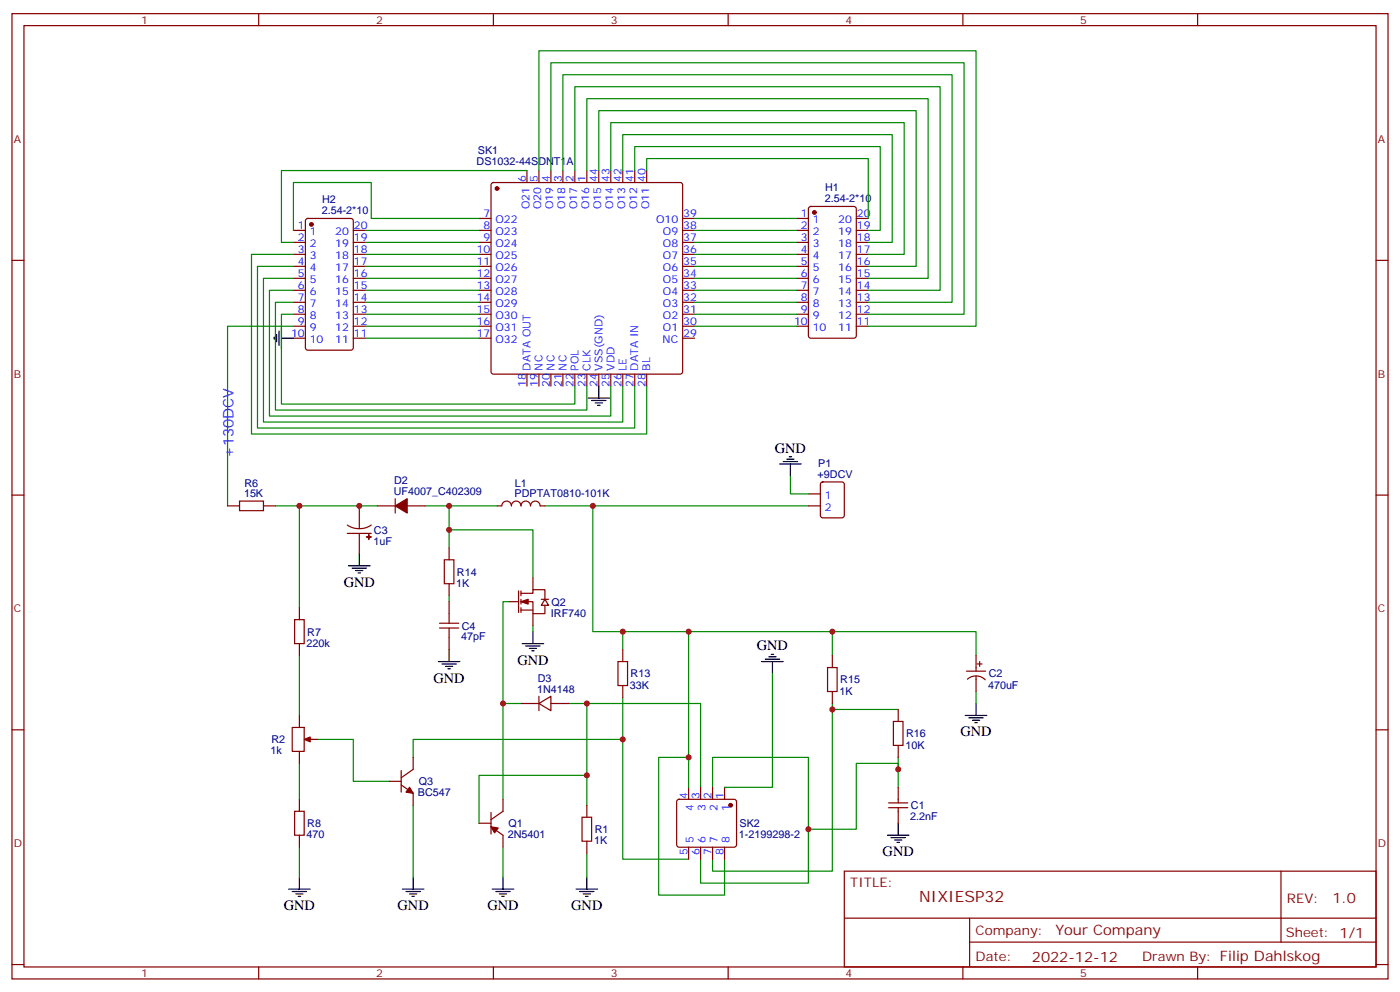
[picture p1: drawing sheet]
<svg xmlns="http://www.w3.org/2000/svg" width="412mm" height="292mm" viewBox="0 0 412 292" stroke-linecap="round" stroke-linejoin="round" font-family="sans-serif">
<g fill="none" stroke="#870000" stroke-width=".35">
<path d="M3.5 4h405.4v284.4h-405.4zM7.1 7.5h398.2v277.3h-398.2zM76.2 4v3.5M145.3 4v3.5M214.5 4v3.5M283.6 4v3.5M352.8 4v3.5M144.9 54l.4-.2h55.1l.5 .2 .2 .5v55l-.3 .5-.4 .2h-55.1l-.5-.2-.2-.5v-55zM155.2 50.2v3.6M158.7 50.2v3.6M162.3 50.2v3.6M165.8 50.2v3.6"/>
<path d="M169.3 50.2v3.6M172.9 50.2v3.6M176.4 50.2v3.6M179.9 50.2v3.6M183.4 50.2v3.6M187 50.2v3.6M190.5 50.2v3.6M3.5 76.7h3.6M86.4 67.9h3.6M86.4 71.4h3.6M86.4 74.9h3.6M86.4 78.5h3.6"/>
<path d="M90.2 64.6l.5-.3h12.7l.6 .5 .1 37.6-.5 .7-12.9 .1-.7-.5v-37.6zM104.1 67.9h3.5M104.1 71.4h3.5M104.1 74.9h3.5M104.1 78.5h3.5M141.1 64.3h3.5M141.1 67.9h3.5M141.1 71.4h3.5M141.1 74.9h3.5M141.1 78.5h3.5M201.1 64.3h3.5M201.1 67.9h3.5"/>
<path d="M201.1 71.4h3.5M201.1 74.9h3.5M201.1 78.5h3.5M234.6 64.3h3.5M234.6 67.9h3.5M234.6 71.4h3.5M234.6 74.9h3.5M234.6 78.5h3.5M238.4 61l.4-.2h12.7l.7 .4v37.7l-.4 .7h-13l-.6-.4-.1-37.7zM252.2 64.3h3.6M252.2 67.9h3.6M252.2 71.4h3.6"/>
<path d="M252.2 74.9h3.6M252.2 78.5h3.6M405.3 76.7h3.6M86.4 82h3.6M86.4 85.5h3.6M86.4 89h3.6M86.4 92.6h3.6M86.4 96.1h3.6M86.4 99.6h3.6M104.1 82h3.5M104.1 85.5h3.5M104.1 89h3.5"/>
<path d="M104.1 92.6h3.5M104.1 96.1h3.5M104.1 99.6h3.5M141.1 82h3.5M141.1 85.5h3.5M141.1 89h3.5M141.1 92.6h3.5M141.1 96.1h3.5M141.1 99.6h3.5M201.1 82h3.5M201.1 85.5h3.5M201.1 89h3.5"/>
<path d="M201.1 92.6h3.5M201.1 96.1h3.5M201.1 99.6h3.5M234.6 82h3.5M234.6 85.5h3.5M234.6 89h3.5M234.6 92.6h3.5M234.6 96.1h3.5M252.2 82h3.6M252.2 85.5h3.6M252.2 89h3.6M252.2 92.6h3.6"/>
<path d="M252.2 96.1h3.6M155.2 110.2v3.5M158.7 110.2v3.5M162.3 110.2v3.5M165.8 110.2v3.5M169.3 110.2v3.5M172.9 110.2v3.5M176.4 110.2v3.5M179.9 110.2v3.5M183.4 110.2v3.5M187 110.2v3.5M190.5 110.2v3.5"/>
<path d="M3.5 145.8h3.6M67 149h3.6M70.6 147.6h7v2.8h-7zM77.6 149h3.5M102.3 154.7l1.7 .8 1.8 .2M102.3 157.1h7.1M105.8 149v6.7M105.8 157.1v6M109.4 154.7l-1.7 .8-1.9 .2M111.1 149h5.3M116.4 146.9v4.2M119.9 149h5.3"/>
<path d="M146.4 149h1.4a1.41 1.41 0 0 1 1.4-1.4 1.41 1.41 0 0 1 1.4 1.4M150.6 149a1.41 1.41 0 0 1 1.5-1.4 1.41 1.41 0 0 1 1.4 1.4M153.5 149a1.41 1.41 0 0 1 1.4-1.4 1.41 1.41 0 0 1 1.4 1.4M156.3 149a1.41 1.41 0 0 1 1.4-1.4 1.41 1.41 0 0 1 1.4 1.4M159.1 149h1.4M238.1 145.5h3.6M238.1 149h3.6M241.9 142.2l.5-.2h5.6l.7 .4v9.4l-.5 .7h-5.8l-.7-.4v-9.4zM405.3 145.8h3.6M88.2 179v3.5M130.9 164.9h2.8v7h-2.8zM132.3 161.4v3.5"/>
<path d="M132.3 171.9v3.6M132.3 177.2v6.4M149.9 177.2h2.9M152.8 174.1v6.3M153.5 174.8h3.5v-1.1h3.5v2.8M153.5 177.2h3.5v3.6h3.5v-2.5M153.5 179.7h3.5M153.5 174.1v1.4M153.5 176.5v1.4M153.5 179v1.4M157 170.2v3.5M159.5 176.5h2.1"/>
<path d="M160.5 176.5l1.1 1.8h-2.1zM86.8 182.5h2.8v7.1h-2.8zM88.2 189.6v3.5M129.5 185h5.6M129.5 183.6h5.6M132.3 185v6.3M157 180.8v3.5M182 194.9h2.9v7h-2.9zM183.4 191.3v3.6M243.8 196.6h2.8v7.1h-2.8zM245.2 193.1v3.5M284.7 197.7h5.6"/>
<path d="M287.5 193.1v4.6M287.5 199.1v4.6M287.9 195.6h1.4M288.6 194.9v1.4M3.5 215h3.6M86.1 214.3h3.5v7h-3.5zM88.2 210.7v3.6M90 217.8h3.5M153.5 207.2h5.2M158.7 207.2l3.6-2.1v4.2zM158.7 205.1v4.2M162.3 207.2h5.3"/>
<path d="M183.4 201.9v3.6M245.2 203.7v3.5M263.2 212.5h2.8v7.1h-2.8zM264.6 209v3.5M264.6 219.6v3.5M285 200.1a3.8 3.8 0 0 1 5.2 .1M405.3 215h3.6M86.8 239h2.8v7h-2.8zM88.2 221.3v3.6M88.2 235.4v3.6M114.7 230.2h3.5M118.2 227v6.3"/>
<path d="M118.2 231.2l3.5 2.5v3.5M121.7 223.1v3.5l-3.5 2.5M144.6 239.3v6.4M148.2 235.4v3.6l-3.6 2.4M172.9 237.2v3.5M199.6 235.7l.4-.3h16.3l.5 .3 .2 .4v12.7l-.3 .5-.4 .3h-16.3l-.5-.3-.2-.5v-12.7zM202.8 231.9v3.5M206.4 231.9v3.5M209.9 231.9v3.5M213.4 231.9v3.5M261.8 237.9h5.6M261.8 236.5h5.6"/>
<path d="M264.6 231.9v4.6M264.6 237.9v4.6M88.2 246v3.6M141.1 242.5h3.5M144.6 243.6l3.6 2.4v3.6M171.4 240.7h2.9v7.1h-2.9zM172.9 247.8v3.5M202.8 249.6v3.5M206.4 249.6v3.5M209.9 249.6v3.5M213.4 249.6v3.5M248.7 256.6h156.6v28.2h-156.6z"/>
<path d="M377.3 256.6v20.9M248.7 270.5h156.5M285.6 277.5h119.6M285.6 270.5v14.1M3.5 284.1h3.6M76.2 284.8v3.6M145.3 284.8v3.6M214.5 284.8v3.6M283.6 284.8v3.6M352.8 284.8v3.6M405.3 284.1h3.6"/>
</g>
<g fill="#870000" stroke="#870000" stroke-width=".35">
<path d="M116.4 149l3.5-2.1v4.2z"/>
<path d="M89.6 217.8l1.8-.7v1.4z"/>
<path d="M120.6 231.9l1.1 1.8-2.1-.4z"/>
<path d="M144.6 243.6l2.2 .3-1.1 1.4z"/>
<path d="M153.5 177.2l2.1-.7v1.4z"/>
<path d="M107.9 158.2h1.5z"/>
<path d="M108.6 157.5l.1 1.4z"/>
<circle cx="146.4" cy="55.5" r=".53"/>
<circle cx="239.9" cy="62.6" r=".53"/>
<circle cx="91.7" cy="66.1" r=".53"/>
<circle cx="215.2" cy="237.2" r=".53"/>
</g>
<g fill="none" stroke="#000" stroke-width=".35">
<path d="M80.8 99.3v.7M81.5 98.6v2.1M82.2 97.5v4.2M82.9 99.6h3.5M82.9 96.4v6.4M173.2 117.3h6.4M174.3 118h4.2M175.3 118.7h2.1M176 119.4h.7M176.4 113.7v3.6M229.7 136.7h6.3M230.7 136h4.2"/>
<path d="M231.8 135.3h2.1M232.5 134.5h.7M232.8 136.7v3.5M102.7 166.7h6.3M103.7 167.4h4.2M104.8 168.1h2.1M105.5 168.8h.7M105.8 163.1v3.6M129.1 194.9h6.4M130.2 195.6h4.2M131.2 196.3h2.1M131.9 197h.7"/>
<path d="M132.3 191.3v3.6M153.8 189.6h6.4M154.9 190.3h4.2M155.9 191h2.1M156.6 191.7h.7M157 186.1v3.5M224.4 194.9h6.3M225.4 194.2h4.3M226.5 193.5h2.1M227.2 192.8h.7M227.5 194.9v3.5M284.3 210.7h6.4"/>
<path d="M285.4 211.5h4.2M286.5 212.2h2.1M287.2 212.9h.7M287.5 207.2v3.5M88.2 258.4v3.5M121.7 258.4v3.5M148.2 258.4v3.5M172.9 258.4v3.5M261.4 246h6.4M262.5 246.7h4.2M263.5 247.4h2.1M264.2 248.1h.7"/>
<path d="M264.6 242.5v3.5M85 261.9h6.4M86.1 262.6h4.2M87.1 263.3h2.2M87.8 264h.7M118.5 261.9h6.4M119.6 262.6h4.2M120.6 263.3h2.2M121.4 264h.7M145 261.9h6.3M146 262.6h4.3M147.1 263.3h2.1"/>
<path d="M147.8 264h.7M169.7 261.9h6.3M170.7 262.6h4.3M171.8 263.3h2.1M172.5 264h.7"/>
</g>
<g fill="none" stroke="#008700" stroke-width=".35">
<path d="M155.2 50.2h-72.3v21.2h3.5M158.7 50.2v-35.2h128.8v81.1h-31.7M162.3 50.2v-31.7h121.7v74.1h-28.2M165.8 50.2v-28.2h114.7v67h-24.7M169.3 50.2v-24.7h107.6v60h-21.1M172.9 50.2v-21.1h100.5v52.9h-17.6M176.4 50.2v-17.6h93.5v45.9h-14.1M179.9 50.2v-14.1h86.4v38.8h-10.5M183.4 50.2v-10.5h79.4v31.7h-7M187 50.2v-7h72.3v24.7h-3.5M190.5 50.2v-3.5h65.3v17.6M86.4 74.9h-12.3v52.9h116.4v-14.1"/>
<path d="M86.4 78.5h-10.6v47.6h111.2v-12.4M107.6 78.5h33.5M107.6 74.9h33.5M107.6 71.4h33.5M107.6 67.9h33.5M141.1 64.3h-31.7v-10.5h-23v14.1M204.6 78.5h30M204.6 74.9h30M204.6 71.4h30M204.6 67.9h30M204.6 64.3h30M86.4 96.1h-19.4v52.9"/>
<path d="M86.4 82h-8.8v42.3h105.8v-10.6M86.4 85.5h-7v37.1h100.5v-8.9M86.4 89h-5.3v31.8h91.8v-7.1M86.4 92.6h-3.5v26.4h86.4v-5.3M107.6 99.6h33.5M107.6 96.1h33.5M107.6 92.6h33.5M107.6 89h33.5M107.6 85.5h33.5M107.6 82h33.5M204.6 96.1h30M204.6 92.6h30"/>
<path d="M204.6 89h30M204.6 85.5h30M204.6 82h30M81.1 149h30M88.2 149v30M125.2 149h21.2M132.3 156.1h24.7v14.1M132.3 149v12.4M160.5 149h77.6M174.6 149v37.1h112.9v7M232.8 140.2v5.3h5.3M132.3 175.5v1.7"/>
<path d="M149.9 177.2h-1.7v58.2M88.2 193.1v17.6M157 184.3v1.8M183.4 186.1v5.2M202.8 186.1v37h-8.8v40.6h19.4v-10.6M227.5 198.4v33.5h-14.1M245.2 186.1v7M93.5 217.8h10.6v12.4h10.6M148.2 207.2h5.3M167.6 207.2h38.8v24.7M172.9 207.2v30M183.4 205.5v12.3h-61.7v5.3"/>
<path d="M183.4 217.8v35.3h19.4M245.2 207.2v49.4h-35.3v-3.5M245.2 209h19.4M287.5 203.7v3.5M88.2 224.9v10.5M121.7 237.2v21.2M172.9 228.4h-31.8v14.1M202.8 223.1v8.8M209.9 231.9v-8.8h28.2v21.2M264.6 226.6v-1.7h-12.4v19.4h-14.1v15.8h-31.7v-7M264.6 223.1v8.8M88.2 249.6v8.8"/>
<path d="M148.2 249.6v8.8M172.9 251.3v7.1"/>
</g>
<g fill="#c00">
<circle cx="174.6" cy="149" r=".88"/>
<circle cx="132.3" cy="149" r=".88"/>
<circle cx="132.3" cy="156.1" r=".88"/>
<circle cx="88.2" cy="149" r=".88"/>
<circle cx="172.9" cy="207.2" r=".88"/>
<circle cx="172.9" cy="228.4" r=".88"/>
<circle cx="183.4" cy="186.1" r=".88"/>
<circle cx="245.2" cy="186.1" r=".88"/>
<circle cx="245.2" cy="209" r=".88"/>
<circle cx="264.6" cy="226.6" r=".88"/>
<circle cx="148.2" cy="207.2" r=".88"/>
<circle cx="202.8" cy="186.1" r=".88"/>
<circle cx="183.4" cy="217.8" r=".88"/>
<circle cx="238.1" cy="244.3" r=".88"/>
<circle cx="202.8" cy="223.1" r=".88"/>
<circle cx="105.8" cy="149" r=".88"/>
</g>
<text font-size="4.6" fill="#800" x="270.8" y="265.6">NIXIESP32</text>
<text font-size="4.2" fill="#00f" x="68.8" y="134.9" transform="rotate(-90 68.8 134.9)">+130DCV</text>
<g font-size="4.2">
<text x="228.2" y="133.4">GND</text>
<text x="101.2" y="172.8">GND</text>
<text x="223" y="191.5">GND</text>
<text x="152.4" y="195.8">GND</text>
<text x="127.7" y="201">GND</text>
<text x="282.9" y="216.9">GND</text>
<text x="260" y="252.2">GND</text>
<text x="83.6" y="268.1">GND</text>
<text x="117.1" y="268">GND</text>
<text x="143.6" y="268">GND</text>
<text x="168.3" y="268">GND</text>
</g>
<g font-size="4.2" fill="#800">
<text x="392.5" y="265.9">1.0</text>
<text x="310.9" y="275.4">Your Company</text>
<text x="304" y="283.2">2022-12-12</text>
</g>
<g font-size="3.9" fill="#800">
<text x="250.5" y="261.2">TITLE:</text>
<text x="379.1" y="265.9">REV:</text>
<text x="287.4" y="275.4">Company:</text>
<text x="378.7" y="276">Sheet: 1/1</text>
<text x="287.4" y="283.1">Date:</text>
<text x="336.4" y="283.2">Drawn By: Filip Dahlskog</text>
</g>
<g font-size="3.2" fill="#800">
<text x="41.6" y="7">1</text>
<text x="110.8" y="7">2</text>
<text x="179.9" y="7">3</text>
<text x="249.1" y="7">4</text>
<text x="318.2" y="7">5</text>
<text x="4.1" y="42.1">A</text>
<text x="405.9" y="42.1">A</text>
<text x="4.1" y="111.3">B</text>
<text x="405.9" y="111.3">B</text>
<text x="4.1" y="180.4">C</text>
<text x="405.9" y="180.4">C</text>
<text x="4.1" y="249.6">D</text>
<text x="405.9" y="249.6">D</text>
<text x="41.6" y="287.8">1</text>
<text x="110.8" y="287.8">2</text>
<text x="179.9" y="287.8">3</text>
<text x="249.1" y="287.8">4</text>
<text x="318.2" y="287.8">5</text>
</g>
<g font-size="3.2" fill="#000080">
<text x="140.8" y="45.3">SK1</text>
<text x="140.4" y="48.5">DS1032-44SDNT1A</text>
<text x="94.9" y="59.9">H2</text>
<text x="242.9" y="59.6">2.54-2*10</text>
<text x="243.1" y="56.3">H1</text>
<text x="94.8" y="63.1">2.54-2*10</text>
<text x="241" y="137.6">P1</text>
<text x="72" y="143.4">R6</text>
<text x="116.1" y="142.7">D2</text>
<text x="151.6" y="143.4">L1</text>
<text x="240.8" y="140.9">+9DCV</text>
<text x="71.9" y="146.5">15K</text>
<text x="116" y="145.8">UF4007_C402309</text>
<text x="151.6" y="146.5">PDPTAT0810-101K</text>
<text x="110.1" y="160.4">1uF</text>
<text x="110.1" y="157.2">C3</text>
<text x="134.4" y="172.9">1K</text>
<text x="134.6" y="169.6">R14</text>
<text x="162.5" y="178.4">Q2</text>
<text x="136.1" y="185.5">C4</text>
<text x="162.3" y="181.7">IRF740</text>
<text x="90.3" y="190.5">220k</text>
<text x="90.5" y="187.2">R7</text>
<text x="135.8" y="188.6">47pF</text>
<text x="158.4" y="200.7">D3</text>
<text x="185.6" y="202.8">33K</text>
<text x="185.8" y="199.5">R13</text>
<text x="247.5" y="201.3">R15</text>
<text x="291" y="202.8">470uF</text>
<text x="291.2" y="199.5">C2</text>
<text x="158.2" y="204">1N4148</text>
<text x="247.3" y="204.6">1K</text>
<text x="79.9" y="218.9">R2</text>
<text x="266.7" y="220.5">10K</text>
<text x="266.9" y="217.2">R16</text>
<text x="79.7" y="222.2">1k</text>
<text x="123.3" y="231.3">Q3</text>
<text x="123.1" y="234.6">BC547</text>
<text x="268.3" y="238.4">C1</text>
<text x="90.5" y="243.6">R8</text>
<text x="149.8" y="243.6">Q1</text>
<text x="175.2" y="245.4">R1</text>
<text x="217.8" y="243.6">SK2</text>
<text x="268.1" y="241.6">2.2nF</text>
<text x="90.3" y="246.9">470</text>
<text x="149.6" y="246.9">2N5401</text>
<text x="175" y="248.7">1K</text>
<text x="217.7" y="246.8">1-2199298-2</text>
</g>
<g font-size="3.2" fill="#00f">
<text x="154.9" y="53.6" transform="rotate(-90 154.9 53.6)">6</text>
<text x="158.4" y="53.6" transform="rotate(-90 158.4 53.6)">5</text>
<text x="161.9" y="53.6" transform="rotate(-90 161.9 53.6)">4</text>
<text x="165.5" y="53.6" transform="rotate(-90 165.5 53.6)">3</text>
<text x="169" y="53.6" transform="rotate(-90 169 53.6)">2</text>
<text x="172.5" y="53.6" transform="rotate(-90 172.5 53.6)">1</text>
<text x="176" y="53.6" transform="rotate(-90 176 53.6)">44</text>
<text x="179.6" y="53.6" transform="rotate(-90 179.6 53.6)">43</text>
<text x="183.1" y="53.6" transform="rotate(-90 183.1 53.6)">42</text>
<text x="186.6" y="53.6" transform="rotate(-90 186.6 53.6)">41</text>
<text x="190.1" y="53.6" transform="rotate(-90 190.1 53.6)">40</text>
<text x="142.4" y="64">7</text>
<text x="145.9" y="65.8">O22</text>
<text x="155.9" y="61.6" transform="rotate(-90 155.9 61.6)">O21</text>
<text x="159.5" y="61.6" transform="rotate(-90 159.5 61.6)">O20</text>
<text x="163" y="61.6" transform="rotate(-90 163 61.6)">O19</text>
<text x="166.5" y="61.6" transform="rotate(-90 166.5 61.6)">O18</text>
<text x="170" y="61.6" transform="rotate(-90 170 61.6)">O17</text>
<text x="173.6" y="61.6" transform="rotate(-90 173.6 61.6)">O16</text>
<text x="177.1" y="61.6" transform="rotate(-90 177.1 61.6)">O15</text>
<text x="180.6" y="61.6" transform="rotate(-90 180.6 61.6)">O14</text>
<text x="184.1" y="61.6" transform="rotate(-90 184.1 61.6)">O13</text>
<text x="187.7" y="61.6" transform="rotate(-90 187.7 61.6)">O12</text>
<text x="191.2" y="61.6" transform="rotate(-90 191.2 61.6)">O11</text>
<text x="193.2" y="65.8">O10</text>
<text x="201.3" y="64">39</text>
<text x="235.9" y="64">1</text>
<text x="239.4" y="65.8">1</text>
<text x="246.9" y="65.8">20</text>
<text x="252.4" y="64">20</text>
<text x="87.8" y="67.5">1</text>
<text x="87.8" y="71">2</text>
<text x="91.3" y="69.3">1</text>
<text x="98.7" y="69.3">20</text>
<text x="104.2" y="71">19</text>
<text x="104.2" y="67.5">20</text>
<text x="142.4" y="67.5">8</text>
<text x="142.4" y="71">9</text>
<text x="145.9" y="69.3">O23</text>
<text x="195.3" y="69.3">O9</text>
<text x="201.3" y="71">37</text>
<text x="201.3" y="67.5">38</text>
<text x="235.9" y="67.5">2</text>
<text x="235.9" y="71">3</text>
<text x="239.4" y="69.3">2</text>
<text x="246.9" y="69.3">19</text>
<text x="252.4" y="71">18</text>
<text x="252.4" y="67.5">19</text>
<text x="87.8" y="74.6">3</text>
<text x="91.3" y="72.8">2</text>
<text x="91.3" y="76.3">3</text>
<text x="98.7" y="76.3">18</text>
<text x="98.7" y="72.8">19</text>
<text x="104.2" y="74.6">18</text>
<text x="140.4" y="74.6">10</text>
<text x="145.9" y="72.8">O24</text>
<text x="145.9" y="76.3">O25</text>
<text x="195.3" y="76.3">O7</text>
<text x="195.3" y="72.8">O8</text>
<text x="201.3" y="74.6">36</text>
<text x="235.9" y="74.6">4</text>
<text x="239.4" y="72.8">3</text>
<text x="239.4" y="76.3">4</text>
<text x="246.9" y="76.3">17</text>
<text x="246.9" y="72.8">18</text>
<text x="252.4" y="74.6">17</text>
<text x="87.8" y="78.1">4</text>
<text x="87.8" y="81.6">5</text>
<text x="91.3" y="79.9">4</text>
<text x="91.3" y="83.4">5</text>
<text x="98.7" y="83.4">16</text>
<text x="98.7" y="79.9">17</text>
<text x="104.2" y="81.6">16</text>
<text x="104.2" y="78.1">17</text>
<text x="140.4" y="78.1">11</text>
<text x="140.4" y="81.6">12</text>
<text x="145.9" y="79.9">O26</text>
<text x="145.9" y="83.4">O27</text>
<text x="195.3" y="83.4">O5</text>
<text x="195.3" y="79.9">O6</text>
<text x="201.3" y="81.6">34</text>
<text x="201.3" y="78.1">35</text>
<text x="235.9" y="78.1">5</text>
<text x="235.9" y="81.6">6</text>
<text x="239.4" y="79.9">5</text>
<text x="239.4" y="83.4">6</text>
<text x="246.9" y="83.4">15</text>
<text x="246.9" y="79.9">16</text>
<text x="252.4" y="81.6">15</text>
<text x="252.4" y="78.1">16</text>
<text x="87.8" y="85.2">6</text>
<text x="87.8" y="88.7">7</text>
<text x="91.3" y="86.9">6</text>
<text x="98.7" y="86.9">15</text>
<text x="104.2" y="88.7">14</text>
<text x="104.2" y="85.2">15</text>
<text x="140.4" y="85.2">13</text>
<text x="140.4" y="88.7">14</text>
<text x="145.9" y="86.9">O28</text>
<text x="195.3" y="86.9">O4</text>
<text x="201.3" y="88.7">32</text>
<text x="201.3" y="85.2">33</text>
<text x="235.9" y="85.2">7</text>
<text x="235.9" y="88.7">8</text>
<text x="239.4" y="86.9">7</text>
<text x="246.9" y="86.9">14</text>
<text x="252.4" y="88.7">13</text>
<text x="252.4" y="85.2">14</text>
<text x="87.8" y="92.2">8</text>
<text x="87.8" y="95.7">9</text>
<text x="91.3" y="90.5">7</text>
<text x="91.3" y="94">8</text>
<text x="98.7" y="94">13</text>
<text x="98.7" y="90.5">14</text>
<text x="104.2" y="95.7">12</text>
<text x="104.2" y="92.2">13</text>
<text x="140.4" y="92.2">15</text>
<text x="140.4" y="95.7">16</text>
<text x="145.9" y="90.5">O29</text>
<text x="145.9" y="94">O30</text>
<text x="195.3" y="94">O2</text>
<text x="195.3" y="90.5">O3</text>
<text x="201.3" y="95.7">30</text>
<text x="201.3" y="92.2">31</text>
<text x="233.9" y="95.7">10</text>
<text x="235.9" y="92.2">9</text>
<text x="239.4" y="90.5">8</text>
<text x="239.4" y="94">9</text>
<text x="246.9" y="94">12</text>
<text x="246.9" y="90.5">13</text>
<text x="252.4" y="95.7">11</text>
<text x="252.4" y="92.2">12</text>
<text x="85.7" y="99.3">10</text>
<text x="91.3" y="97.5">9</text>
<text x="91.3" y="101">10</text>
<text x="98.7" y="101">11</text>
<text x="98.7" y="97.5">12</text>
<text x="104.2" y="99.3">11</text>
<text x="140.4" y="99.3">17</text>
<text x="145.9" y="97.5">O31</text>
<text x="145.9" y="101">O32</text>
<text x="195.2" y="101">NC</text>
<text x="195.3" y="97.5">O1</text>
<text x="201.3" y="99.3">29</text>
<text x="239.4" y="97.5">10</text>
<text x="246.9" y="97.5">11</text>
<text x="156.3" y="109.1" transform="rotate(-90 156.3 109.1)">DATA OUT</text>
<text x="159.8" y="109.1" transform="rotate(-90 159.8 109.1)">NC</text>
<text x="163.3" y="109.1" transform="rotate(-90 163.3 109.1)">NC</text>
<text x="166.9" y="109.1" transform="rotate(-90 166.9 109.1)">NC</text>
<text x="170.4" y="109.1" transform="rotate(-90 170.4 109.1)">POL</text>
<text x="173.9" y="109.1" transform="rotate(-90 173.9 109.1)">CLK</text>
<text x="177.4" y="109.1" transform="rotate(-90 177.4 109.1)">VSS(GND)</text>
<text x="181" y="109.1" transform="rotate(-90 181 109.1)">VDD</text>
<text x="184.5" y="109.1" transform="rotate(-90 184.5 109.1)">LE</text>
<text x="188" y="109.1" transform="rotate(-90 188 109.1)">DATA IN</text>
<text x="191.6" y="109.1" transform="rotate(-90 191.6 109.1)">BL</text>
<text x="154.9" y="114.1" transform="rotate(-90 154.9 114.1)">18</text>
<text x="158.4" y="114.1" transform="rotate(-90 158.4 114.1)">19</text>
<text x="161.9" y="114.1" transform="rotate(-90 161.9 114.1)">20</text>
<text x="165.5" y="114.1" transform="rotate(-90 165.5 114.1)">21</text>
<text x="169" y="114.1" transform="rotate(-90 169 114.1)">22</text>
<text x="172.5" y="114.1" transform="rotate(-90 172.5 114.1)">23</text>
<text x="176" y="114.1" transform="rotate(-90 176 114.1)">24</text>
<text x="179.6" y="114.1" transform="rotate(-90 179.6 114.1)">25</text>
<text x="183.1" y="114.1" transform="rotate(-90 183.1 114.1)">26</text>
<text x="186.6" y="114.1" transform="rotate(-90 186.6 114.1)">27</text>
<text x="190.1" y="114.1" transform="rotate(-90 190.1 114.1)">28</text>
<text x="243" y="146.9">1</text>
<text x="243" y="150.4">2</text>
<text x="202.5" y="235.3" transform="rotate(-90 202.5 235.3)">4</text>
<text x="204.3" y="238.8" transform="rotate(-90 204.3 238.8)">4</text>
<text x="206" y="235.3" transform="rotate(-90 206 235.3)">3</text>
<text x="207.8" y="238.8" transform="rotate(-90 207.8 238.8)">3</text>
<text x="209.5" y="235.3" transform="rotate(-90 209.5 235.3)">2</text>
<text x="211.3" y="238.8" transform="rotate(-90 211.3 238.8)">2</text>
<text x="213.1" y="235.3" transform="rotate(-90 213.1 235.3)">1</text>
<text x="214.8" y="238.8" transform="rotate(-90 214.8 238.8)">1</text>
<text x="202.5" y="251.7" transform="rotate(-90 202.5 251.7)">5</text>
<text x="204.3" y="248.2" transform="rotate(-90 204.3 248.2)">5</text>
<text x="206" y="251.7" transform="rotate(-90 206 251.7)">6</text>
<text x="207.8" y="248.2" transform="rotate(-90 207.8 248.2)">6</text>
<text x="209.5" y="251.7" transform="rotate(-90 209.5 251.7)">7</text>
<text x="211.3" y="248.2" transform="rotate(-90 211.3 248.2)">7</text>
<text x="213.1" y="251.7" transform="rotate(-90 213.1 251.7)">8</text>
<text x="214.8" y="248.2" transform="rotate(-90 214.8 248.2)">8</text>
</g>
</svg>
